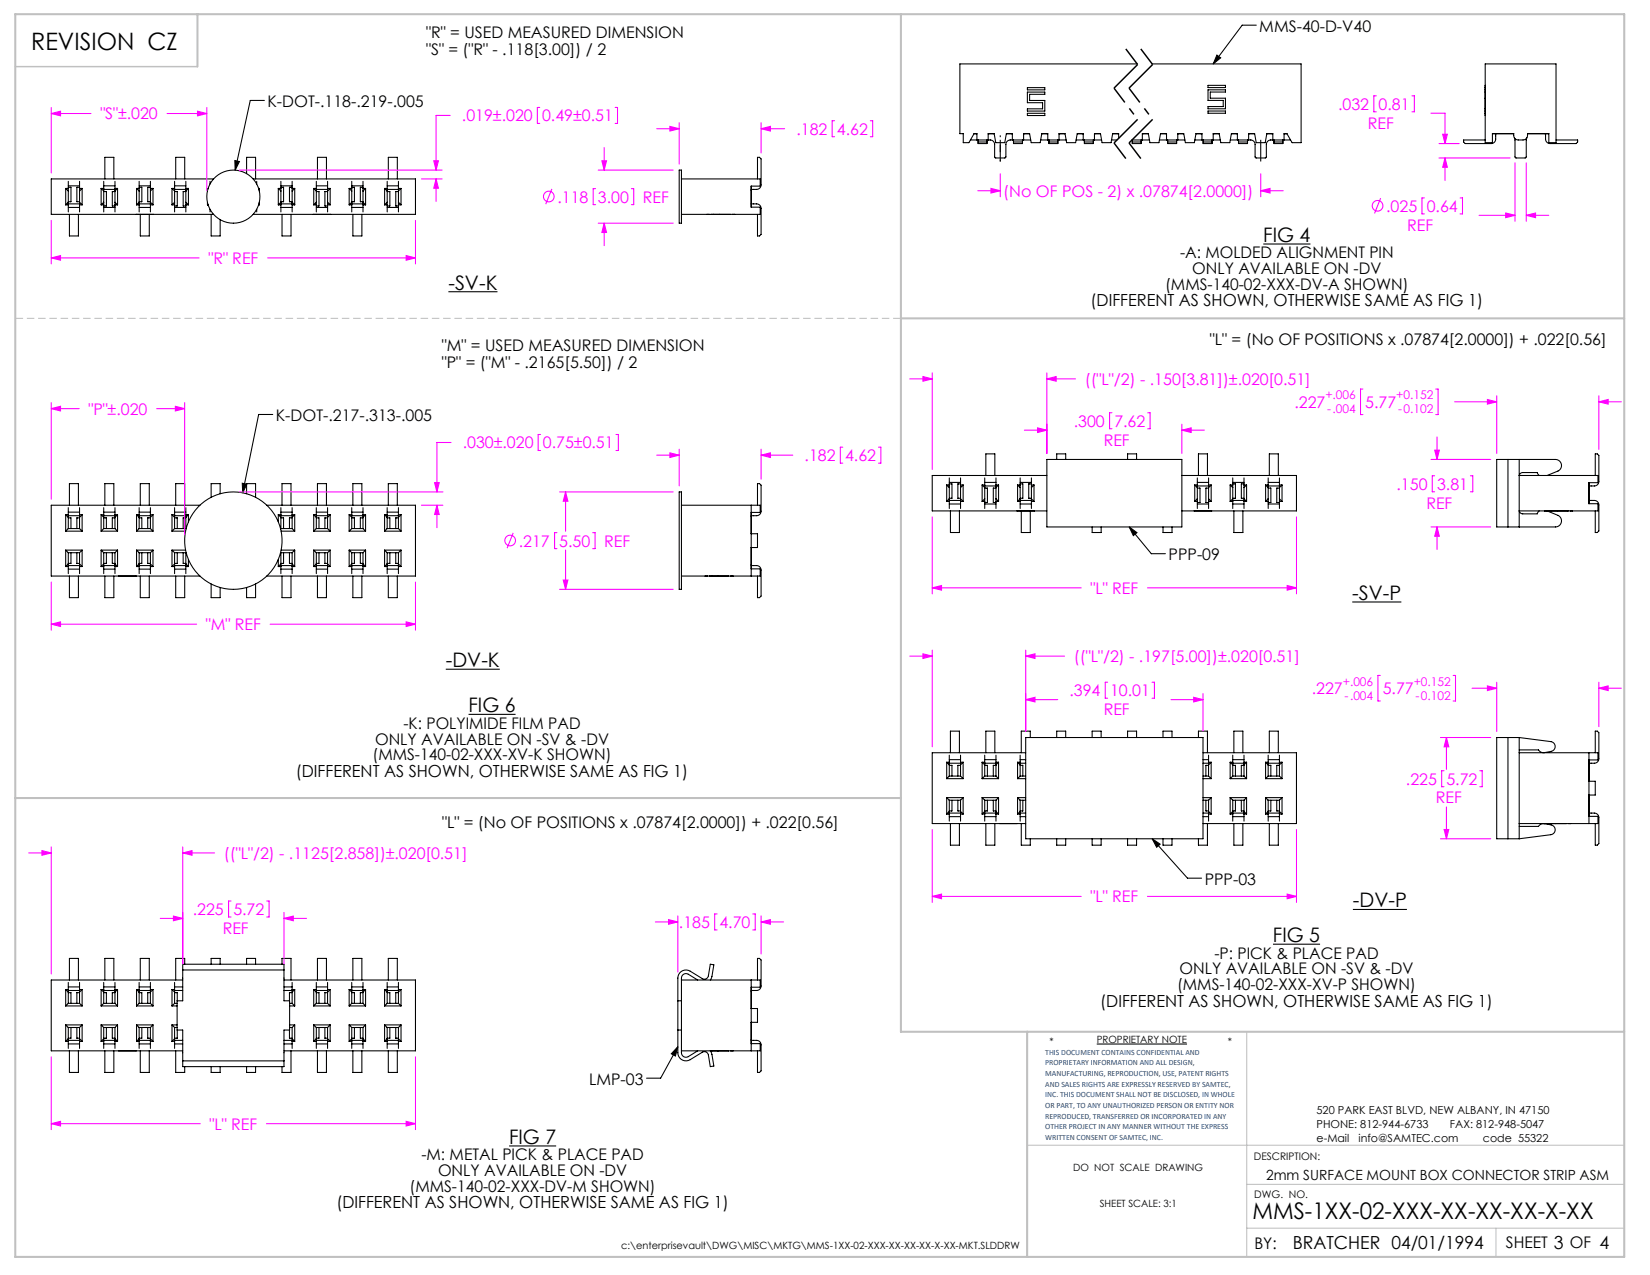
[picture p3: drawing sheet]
<svg xmlns="http://www.w3.org/2000/svg" width="279mm" height="216mm" viewBox="0 0 279 216" stroke-linecap="round" stroke-linejoin="round" font-family="sans-serif">
<path d="M0 0h279.4v215.9h-279.4z" fill="none" stroke="#fff" stroke-width=".18"/>
<g fill="none" stroke="#000" stroke-width=".18">
<path d="M44.8 17h-2.4l-2.6 11.8M174 15.6h2.9v.4h-2.6v1h2.6v1.8h-2.9v-.4h2.5v-1h-2.5zM174 14.8h2.9v.4h-2.9zM174 19.2h2.9v.4h-2.9zM192.6 10.8h-30.1v11.8h.6v1.6h1l.8-1.6M195.1 10.8h25.2v13.4h-1.5l-.9-1.6M204.6 15.2h2.9v.4h-2.6v1h2.6v1.8h-2.9v-.4h2.5v-1h-2.5zM204.6 14.5h2.9v.3h-2.9zM204.6 18.8h2.9v.4h-2.9zM206.1 9.3l.6 .5-1.3 1zM212.7 4.3h-2.4l-4.9 6.5M251.5 15.6h.1"/>
<path d="M251.5 16.6h.1M251.5 18.4h.1M251.5 15.2h.1M251.5 18.8h.1M251.5 19.2h.1M251.5 14.5h.1M251.5 14.8h.1M251.5 19.6h.1M11.1 31.9h.5M11.1 34.7h.5M11.1 31.9l.5 .4M11.1 31.9v2.8"/>
<path d="M11.6 31.7h.4v2.5h-.4M11.6 30.7v5.2M11.6 34.3l-.5 .4M11.6 35.1h1.9M11.6 31.5h1.9M11.6 34.5h1.9M11.8 36.3v3.7h1.5v-3.7M13.5 31.7h-.5v2.5h.5M13.5 31.9h.4M13.5 34.7h.4M13.5 34.3l.4 .4M13.5 30.7v5.2"/>
<path d="M13.9 31.9l-.4 .4M13.9 31.9v2.8M17.1 31.9h.5M17.1 34.7h.5M17.1 31.9l.5 .4M17.1 31.9v2.8M17.6 32.4h.4v2.5h-.4M17.6 30.7v5.2M17.6 34.3l-.5 .4M17.6 35.1h1.9M17.6 31.5h1.9M17.6 32.1h1.9"/>
<path d="M17.8 30.3v-3.7h1.5v3.7M19.5 32.4h-.5v2.5h.5M19.5 31.9h.4M19.5 34.7h.4M19.5 34.3l.4 .4M19.5 30.7v5.2M19.9 31.9l-.4 .4M19.9 31.9v2.8M23 36.3h3M23.1 31.9h.5M23.1 34.7h.5M23.1 31.9l.5 .4"/>
<path d="M23.1 31.9v2.8M23.6 31.7h.4v2.5h-.4M23.6 30.7v5.2M23.6 34.3l-.5 .4M23.6 35.1h1.9M23.6 31.5h1.9M23.6 34.5h1.9M23.8 36.3v3.7h1.5v-3.7M25.5 31.7h-.5v2.5h.5M25.5 31.9h.4M25.5 34.7h.4M25.5 34.3l.4 .4"/>
<path d="M25.5 30.7v5.2M25.9 31.9l-.4 .4M25.9 31.9v2.8M29.1 31.9h.5M29.1 34.7h.5M29.1 31.9l.5 .4M29.1 31.9v2.8M29.6 32.4h.4v2.5h-.4M29.6 30.7v5.2M29.6 34.3l-.5 .4M29.6 35.1h1.9M29.6 31.5h1.9"/>
<path d="M29.6 32.1h1.9M29.8 30.3v-3.7h1.5v3.7M31.5 32.4h-.5v2.5h.5M31.5 31.9h.4M31.5 34.7h.4M31.5 34.3l.4 .4M31.5 30.7v5.2M31.9 31.9l-.4 .4M31.9 31.9v2.8M35.1 31.9h.1M35.1 31.9l.1 .1M35.1 34.7h.1"/>
<path d="M35.1 31.9v.4M35.1 34.3v.4M35.2 34.6l-.1 .1M35.6 30.7v.5M35.6 35.4v.5M35.8 36.3v3.7h1.5v-2.8M36.2 30.3h-27.5v6h27.5M39.8 27.2l.7 .2-.7 1.4zM41.8 29.4v-2.8h1.5v3.7M42.9 30.3h27.5v6h-27.5M43.5 30.7v.5M43.5 35.4v.5"/>
<path d="M43.8 31.9h.1M43.8 34.7h.1M43.8 34.6l.1 .1M43.9 31.9v.4M43.9 34.3v.4M43.9 31.9l-.1 .1M47.1 31.9h.5M47.1 34.7h.5M47.1 31.9l.5 .4M47.1 31.9v2.8M47.6 31.7h.4v2.5h-.4M47.6 34.3l-.5 .4"/>
<path d="M47.6 30.7v5.2M47.6 35.1h1.9M47.6 31.5h1.9M47.6 34.5h1.9M47.8 36.3v3.7h1.5v-3.7M49.5 31.7h-.5v2.5h.5M49.5 31.9h.4M49.5 34.7h.4M49.5 34.3l.4 .4M49.5 30.7v5.2M49.9 31.9v2.8M49.9 31.9l-.4 .4"/>
<path d="M53 36.3h3M53.1 31.9h.5M53.1 34.7h.5M53.1 31.9v2.8M53.1 31.9l.5 .4M53.6 32.4h.4v2.5h-.4M53.6 30.7v5.2M53.6 34.3l-.5 .4M53.6 35.1h1.9M53.6 31.5h1.9M53.6 32.1h1.9M53.8 30.3v-3.7h1.5v3.7"/>
<path d="M55.5 32.4h-.5v2.5h.5M55.5 31.9h.4M55.5 34.7h.4M55.5 34.3l.4 .4M55.5 30.7v5.2M55.9 31.9l-.4 .4M55.9 31.9v2.8M59.1 31.9h.5M59.1 34.7h.5M59.1 31.9v2.8M59.1 31.9l.5 .4M59.6 31.7h.4v2.5h-.4"/>
<path d="M59.6 30.7v5.2M59.6 35.1h1.9M59.6 31.5h1.9M59.6 34.3l-.5 .4M59.6 34.5h1.9M59.8 36.3v3.7h1.5v-3.7M61.5 31.7h-.5v2.5h.5M61.5 31.9h.4M61.5 34.7h.4M61.5 30.7v5.2M61.5 34.3l.4 .4M61.9 31.9v2.8"/>
<path d="M61.9 31.9l-.4 .4M65.1 31.9h.5M65.1 34.7h.5M65.1 31.9v2.8M65.1 31.9l.5 .4M65.6 32.4h.4v2.5h-.4M65.6 30.7v5.2M65.6 35.1h1.9M65.6 31.5h1.9M65.6 34.3l-.5 .4M65.6 32.1h1.9M65.8 30.3v-3.7h1.5v3.7"/>
<path d="M67.5 32.4h-.5v2.5h.5M67.5 31.9h.4M67.5 34.7h.4M67.5 30.7v5.2M67.5 34.3l.4 .4M67.9 31.9v2.8M67.9 31.9l-.4 .4M115.4 30.3v-1.5h-.4v9h.4v-1.5M115.4 30.3h13.3v1.2h-1.5M115.4 30.3v6M119.7 36.3h.4M120.5 36.3h3.2"/>
<path d="M120.8 36.3h.1M121.9 36.3h.1M124 36.3h.4M127.2 31.5v3.6h1.5v1.2h-13.3M127.2 31.5v.7M127.2 34.5h.9a.76 .76 0 0 1 .8 .8v4.4l-.3 .3h-.3v-3.7M128.3 30.3v-3.7h.3l.3 .3v4.4a.76 .76 0 0 1-.8 .8h-.9M164.3 23.7h3.4M164.9 22.6l.5 .1M164.9 22.6h.5v1.1M165.6 24h1.5M165.6 23.7v.6h1.5v-.6"/>
<path d="M167.3 23.7v-1.1h1l.3 1.6h1.5l.3-1.6h1v1.1M167.7 23.7a.76 .76 0 0 1 .7 .8v2.1l.2 .1h1.7v-2.2a.76 .76 0 0 1 .8-.8M168.3 22.6l-1 .1M168.3 22.6h.1M170.5 22.6l.9 .1M170.5 22.6h.1M171 23.7h3.5M171.6 24h1.5M171.6 23.7v.6h1.5v-.6M173.3 23.7v-1.1h1l.3 1.6h1.5l.3-1.6h1v1.1M174.3 22.6l-1 .1M174.3 22.6h.1"/>
<path d="M176.2 23.7h4.3M176.5 22.6l.9 .1M176.5 22.6h.1M177.6 24h1.5M177.6 23.7v.6h1.5v-.6M179.3 23.7v-1.1h1l.3 1.6h1.5l.3-1.6h1v1.1M180.3 22.6l-1 .1M180.3 22.6h.1M182.2 23.7h4.3M182.5 22.6l.9 .1M182.5 22.6h.1M183.6 24h1.5"/>
<path d="M183.6 23.7v.6h1.5v-.6M186.3 22.6l-1 .1M186.3 22.6h.1M188.2 23.7h.9M188.5 22.6l.9 .1M188.5 22.6h.1M189.4 23.4v-.8h-1l-.3 1.6h-1.5l-.3-1.6h-1v1.1M191.7 23.7h2.9M191.7 24h1.5M191.7 23.7v.6h1.5v-.6M193.4 23.7v-1.1h1.1l.2 1.6h1.5l.3-1.6h1v1.1M194.4 22.6l-1 .1"/>
<path d="M194.4 22.6h.1M196.3 23.7h4.3M196.6 22.6l.9 .1M196.6 22.6h.1M197.7 24h1.5M197.7 23.7v.6h1.5v-.6M199.4 23.7v-1.1h1.1l.2 1.6h1.5l.3-1.6h1v1.1M200.4 22.6l-1 .1M200.4 22.6h.1M202.3 23.7h4.3M202.6 22.6l.9 .1M202.6 22.6h.1"/>
<path d="M203.7 24h1.5M203.7 23.7v.6h1.5v-.6M205.4 23.7v-1.1h1.1l.2 1.6h1.5l.3-1.6h1v1.1M206.4 22.6l-1 .1M206.4 22.6h.1M208.3 23.7h3.5M208.6 22.6l.9 .1M208.6 22.6h.1M209.7 23.7v.6h1.5v-.6M209.7 24h1.5M211.4 23.7v-1.1h1.1l.2 1.6h1.5l.3-1.6h1v1.1M211.8 23.7a.76 .76 0 0 1 .7 .8v2.1l.2 .1h1.7v-2.2a.76 .76 0 0 1 .8-.8"/>
<path d="M212.4 22.6l-1 .1M212.4 22.6h.1M214.6 22.6l.9 .1M214.6 22.6h.1M215.1 23.7h3.4M215.7 24h1.5M215.7 23.7v.6h1.5v-.6M217.9 22.6h-.5v1.1M217.9 22.6l-.5 .1M252.7 22.6h.7M252.7 22.6h3.6a.84 .84 0 0 0 .8 1.1h.8a.83 .83 0 0 0 .8-1.1h3.6M252.7 22.6v1.6h-1.2v-13.4h12v13.4h-1.2v-1.6"/>
<path d="M253.3 22.6v.9a.76 .76 0 0 1-.8 .8h-4.4l-.3-.3v-.3h3.7M258.5 23.3l-.1 .4v2.9l-.1 .1h-1.7l-.2-3.3M261.6 22.6h.7M261.7 22.6v.9a.76 .76 0 0 0 .8 .8h4.4l.2-.3v-.3h-3.6M75.9 49.4h8.3M213.9 41.3h8M46.2 70.2h-2.4l-2.7 13.3M177.3 77.8h22.8v11.4h-22.8zM178.9 77.8v-.9h1.6v.9M190.9 77.8v-.9h1.6v.9M255.3 77.8v11.4M257.3 77.8v11.4"/>
<path d="M11.1 87.2v2.7M11.1 93.2v2.7M11.1 87.2h.5M11.1 89.9h2.8M11.1 95.9h.5M11.1 93.2h2.8M11.1 87.2l.5 .4M11.1 93.2l.5 .4M11.6 87.7h.4v1.8M11.6 86v3.5M11.6 93.6v3.5M11.6 95.5l-.5 .4"/>
<path d="M11.6 89.5h1.9M11.6 86.7h1.9M11.6 93.6h1.9M11.6 96.4h1.9M11.6 89.5l-.5 .4M11.6 95.8h1.9M11.6 87.3h1.9M11.8 85.6v-3.7h1.5v3.7M11.8 97.5v3.7h1.5v-3.7M12 93.6v1.8h-.4M13 93.6v1.8h.5M13.5 87.7h-.5v1.8"/>
<path d="M13.5 86v3.5M13.5 93.6v3.5M13.5 87.2h.4M13.5 95.9h.4M13.5 89.5l.4 .4M13.5 95.5l.4 .4M13.9 93.2l-.4 .4M13.9 87.2v2.7M13.9 93.2v2.7M13.9 87.2l-.4 .4M17.1 87.2v2.7M17.1 93.2v2.7"/>
<path d="M17.1 87.2l.5 .4M17.1 87.2h.5M17.1 89.9h2.8M17.1 95.9h.5M17.1 93.2h2.8M17.1 93.2l.5 .4M17.6 87.7h.4v1.8M17.6 86v3.5M17.6 93.6v3.5M17.6 89.5l-.5 .4M17.6 89.5h1.9M17.6 86.7h1.9"/>
<path d="M17.6 93.6h1.9M17.6 96.4h1.9M17.6 95.5l-.5 .4M17.6 95.8h1.9M17.6 87.3h1.9M17.8 85.6v-3.7h1.5v3.7M17.8 97.5v3.7h1.5v-3.7M18 93.6v1.8h-.4M19 93.6v1.8h.5M19.5 87.7h-.5v1.8M19.5 86v3.5M19.5 93.6v3.5"/>
<path d="M19.5 89.5l.4 .4M19.5 87.2h.4M19.5 95.9h.4M19.5 95.5l.4 .4M19.9 87.2v2.7M19.9 93.2v2.7M19.9 87.2l-.4 .4M19.9 93.2l-.4 .4M20.1 97.5h.1M23.1 97.5h.1M23.1 87.2v2.7M23.1 93.2v2.7"/>
<path d="M23.1 93.2l.5 .4M23.1 87.2h.5M23.1 89.9h2.8M23.1 95.9h.5M23.1 93.2h2.8M23.1 87.2l.5 .4M23.6 87.7h.4v1.8M23.6 86v3.5M23.6 93.6v3.5M23.6 89.5h1.9M23.6 86.7h1.9M23.6 95.5l-.5 .4"/>
<path d="M23.6 93.6h1.9M23.6 96.4h1.9M23.6 89.5l-.5 .4M23.6 95.8h1.9M23.6 87.3h1.9M23.8 85.6v-3.7h1.5v3.7M23.8 97.5v3.7h1.5v-3.7M24 93.6v1.8h-.4M25 93.6v1.8h.5M25.5 87.7h-.5v1.8M25.5 86v3.5M25.5 93.6v3.5"/>
<path d="M25.5 87.2h.4M25.5 95.9h.4M25.5 89.5l.4 .4M25.5 95.5l.4 .4M25.9 87.2v2.7M25.9 93.2v2.7M25.9 93.2l-.4 .4M25.9 87.2l-.4 .4M29.1 87.2v2.7M29.1 93.2v2.7M29.1 87.2h.5M29.1 89.9h2.3"/>
<path d="M29.1 95.9h.5M29.1 93.2h2.3M29.1 93.2l.5 .4M29.1 87.2l.5 .4M29.6 87.7h.4v1.8M29.6 86v3.5M29.6 93.6v3.5M29.6 89.5h1.9M29.6 86.7h1.9M29.6 93.6h1.9M29.6 96.4h1.9M29.6 95.5l-.5 .4"/>
<path d="M29.6 89.5l-.5 .4M29.6 95.8h1.9M29.6 87.3h1.9M29.8 85.6v-3.7h1.5v3.7M29.8 97.5v3.7h1.5v-3.7M30 93.6v1.8h-.4M31 93.6v1.8h.5M31.5 87.7h-.5v1.8M31.5 86v3.5M31.5 93.6v3.5M31.5 87.2h.4M31.5 95.9h.4"/>
<path d="M31.5 95.5l.4 .4M31.5 89.5h.1M31.5 93.5v.1M31.9 87.2v1.2M31.9 94.7v1.2M31.9 87.2l-.4 .4M33.9 85.6h-25.2v11.9h25.2M35.8 98.9v2.3h1.5v-1.7M37.3 83.6v-1.7h-1.5v2.3M41 81.8l.8 .2-.7 1.5zM41.8 83.6v-1.7h1.5v2.3M43.3 98.9v2.3h-1.5v-1.7"/>
<path d="M45.2 85.6h25.2v11.9h-25.2M47.1 87.2v1.2M47.1 94.7v1.2M47.1 87.2h.5M47.1 87.2l.5 .4M47.1 95.9h.5M47.5 93.5l.1 .1M47.6 87.7h.4v1.8M47.6 86v3.5M47.6 93.6v3.5M47.6 89.5h1.9M47.6 95.5l-.5 .4"/>
<path d="M47.6 86.7h1.9M47.6 93.6h1.9M47.6 96.4h1.9M47.6 89.5h-.1M47.6 95.8h1.9M47.6 87.3h1.9M47.6 89.9h2.3M47.6 93.2h2.3M47.8 85.6v-3.7h1.5v3.7M47.8 97.5v3.7h1.5v-3.7M48 93.6v1.8h-.4M49 93.6v1.8h.5"/>
<path d="M49.5 87.7h-.5v1.8M49.5 86v3.5M49.5 93.6v3.5M49.5 87.2h.4M49.5 89.5l.4 .4M49.5 95.9h.4M49.5 95.5l.4 .4M49.9 87.2v2.7M49.9 93.2v2.7M49.9 93.2l-.4 .4M49.9 87.2l-.4 .4M53.1 87.2v2.7"/>
<path d="M53.1 93.2v2.7M53.1 87.2h.5M53.1 89.9h2.8M53.1 93.2l.5 .4M53.1 95.9h.5M53.1 93.2h2.8M53.1 87.2l.5 .4M53.6 87.7h.4v1.8M53.6 86v3.5M53.6 93.6v3.5M53.6 89.5h1.9M53.6 95.5l-.5 .4"/>
<path d="M53.6 86.7h1.9M53.6 93.6h1.9M53.6 96.4h1.9M53.6 89.5l-.5 .4M53.6 95.8h1.9M53.6 87.3h1.9M53.8 85.6v-3.7h1.5v3.7M53.8 97.5v3.7h1.5v-3.7M54 93.6v1.8h-.4M55 93.6v1.8h.5M55.5 87.7h-.5v1.8M55.5 86v3.5"/>
<path d="M55.5 93.6v3.5M55.5 87.2h.4M55.5 95.5l.4 .4M55.5 95.9h.4M55.5 89.5l.4 .4M55.9 87.2v2.7M55.9 93.2v2.7M55.9 93.2l-.4 .4M55.9 87.2l-.4 .4M59.1 87.2v2.7M59.1 93.2v2.7M59.1 87.2h.5"/>
<path d="M59.1 89.9h2.8M59.1 95.9h.5M59.1 93.2h2.8M59.1 87.2l.5 .4M59.1 93.2l.5 .4M59.6 87.7h.4v1.8M59.6 86v3.5M59.6 93.6v3.5M59.6 89.5h1.9M59.6 89.5l-.5 .4M59.6 86.7h1.9M59.6 95.5l-.5 .4"/>
<path d="M59.6 93.6h1.9M59.6 96.4h1.9M59.6 95.8h1.9M59.6 87.3h1.9M59.8 85.6v-3.7h1.5v3.7M59.8 97.5v3.7h1.5v-3.7M60 93.6v1.8h-.4M61 93.6v1.8h.5M61.5 87.7h-.5v1.8M61.5 86v3.5M61.5 93.6v3.5M61.5 87.2h.4"/>
<path d="M61.5 95.9h.4M61.5 89.5l.4 .4M61.5 95.5l.4 .4M61.9 87.2v2.7M61.9 93.2v2.7M61.9 87.2l-.4 .4M61.9 93.2l-.4 .4M65.1 87.2v2.7M65.1 93.2v2.7M65.1 87.2h.5M65.1 89.9h2.8M65.1 95.9h.5"/>
<path d="M65.1 93.2h2.8M65.1 87.2l.5 .4M65.1 93.2l.5 .4M65.6 87.7h.4v1.8M65.6 86v3.5M65.6 93.6v3.5M65.6 89.5h1.9M65.6 86.7h1.9M65.6 89.5l-.5 .4M65.6 93.6h1.9M65.6 96.4h1.9M65.6 95.5l-.5 .4"/>
<path d="M65.6 95.8h1.9M65.6 87.3h1.9M65.8 85.6v-3.7h1.5v3.7M65.8 97.5v3.7h1.5v-3.7M66 93.6v1.8h-.4M67 93.6v1.8h.5M67.5 87.7h-.5v1.8M67.5 86v3.5M67.5 93.6v3.5M67.5 87.2h.4M67.5 95.9h.4M67.5 89.5l.4 .4"/>
<path d="M67.5 95.5l.4 .4M67.9 87.2v2.7M67.9 93.2v2.7M67.9 87.2l-.4 .4M67.9 93.2l-.4 .4M115.4 85.6v-2.3h-.4v16.5h.4v-2.3M115.4 85.6h13.3v1.2h-1.5v.7M115.4 85.6v11.9M119.4 97.5h.1M119.8 97.5h.1M120.2 97.5h.1M120.5 97.5h.1"/>
<path d="M121.6 97.5h.1M123.4 97.5h.1M123.8 97.5h.1M124.1 97.5h.1M127.2 85.6v11.9M127.2 90.4h1.1v2.3h-1.1M127.2 95.6v.7h1.5v1.2h-13.3M127.2 95.8h.9a.76 .76 0 0 1 .8 .7v4.4l-.3 .3h-.3v-3.7M128.3 85.6v-3.7h.3l.3 .3v4.4a.76 .76 0 0 1-.8 .7h-.9M160.3 82.1v2.8M160.3 82.1h.4M160.3 84.9h.4"/>
<path d="M160.3 82.1l.4 .5M160.7 81.9h.5v2.5h-.5M160.7 80.9v5.2M160.7 84.5l-.4 .4M160.7 85.3h2M160.7 81.7h2M160.7 84.7h2M160.9 86.5v3.7h1.6v-3.7M162.7 81.9h-.5v2.5h.5M162.7 80.9v5.2M162.7 82.1h.4M162.7 84.9h.4"/>
<path d="M162.7 84.5l.4 .4M163.1 82.1v2.8M163.1 82.1l-.4 .5M166.3 82.1v2.8M166.3 82.1h.4M166.3 84.9h.4M166.3 82.1l.4 .5M166.7 82.7h.5v2.4h-.5M166.7 80.9v5.2M166.7 84.5l-.4 .4M166.7 85.3h2M166.7 81.7h2"/>
<path d="M166.7 82.3h2M166.9 80.5v-3.6h1.6v3.6M168.7 82.7h-.5v2.4h.5M168.7 80.9v5.2M168.7 82.1h.4M168.7 84.9h.4M168.7 84.5l.4 .4M169.1 82.1v2.8M169.1 82.1l-.4 .5M172.2 86.5h.1M172.3 82.1v2.8M172.3 82.1h.4"/>
<path d="M172.3 84.9h.4M172.3 82.1l.4 .5M172.7 81.9h.5v2.5h-.5M172.7 80.9v5.2M172.7 84.5l-.4 .4M172.7 85.3h2M172.7 81.7h2M172.7 84.7h2M172.9 86.5v3.7h1.6v-3.7M174.7 81.9h-.5v2.5h.5M174.7 82.1h.4M174.7 84.9h.4"/>
<path d="M174.7 84.5l.4 .4M174.7 80.9v5.2M175.1 82.1l-.4 .5M175.1 82.1v2.8M175.2 86.5h.1M177.3 80.5h-19.4v6h19.4M184.9 89.2v1h1.6v-1M191.2 89.2l3.8 4.6h2.3M191.2 89.2l1.3 1-.6 .5zM196.9 89.2v1h1.6v-1M200.1 80.5h19.4v6h-19.4M202.2 86.5h.1"/>
<path d="M202.3 82.1h.4M202.3 84.9h.4M202.3 82.1l.4 .5M202.3 82.1v2.8M202.7 82.7h.5v2.4h-.5M202.7 84.5l-.4 .4M202.7 80.9v5.2M202.7 85.3h2M202.7 81.7h2M202.7 82.3h2M202.9 80.5v-3.6h1.6v3.6M204.7 82.7h-.5v2.4h.5"/>
<path d="M204.7 80.9v5.2M204.7 82.1h.4M204.7 84.9h.4M204.7 84.5l.4 .4M205.1 82.1v2.8M205.1 82.1l-.4 .5M205.2 86.5h.1M208.3 82.1v2.8M208.3 82.1h.4M208.3 82.1l.4 .5M208.3 84.9h.4M208.7 81.9h.5v2.5h-.5"/>
<path d="M208.7 80.9v5.2M208.7 84.5l-.4 .4M208.7 85.3h2M208.7 81.7h2M208.7 84.7h2M208.9 86.5v3.7h1.6v-3.7M210.7 81.9h-.5v2.5h.5M210.7 80.9v5.2M210.7 82.1h.4M210.7 84.5l.4 .4M210.7 84.9h.4M211.1 82.1v2.8"/>
<path d="M211.1 82.1l-.4 .5M214.3 82.1v2.8M214.3 82.1h.4M214.3 84.9h.4M214.3 82.1l.4 .5M214.7 82.7h.5v2.4h-.5M214.7 80.9v5.2M214.7 85.3h2M214.7 81.7h2M214.7 84.5l-.4 .4M214.7 82.3h2M214.9 80.5v-3.6h1.6v3.6"/>
<path d="M216.7 82.7h-.5v2.4h.5M216.7 80.9v5.2M216.7 82.1h.4M216.7 84.9h.4M216.7 84.5l.4 .4M217.1 82.1v2.8M217.1 82.1l-.4 .5M260.6 80.5l-.3-.5h-2.4a.6 .6 0 0 0-.6 .5h13.3v1.2h-1.5M261.6 86.5h.1M261.9 86.5h.1M262 80.5l1.8-.7a1.03 1.03 0 0 0 .6-1.2 1.03 1.03 0 0 0-1-.8h-10v11.4h10a1.03 1.03 0 0 0 1-.8 1.03 1.03 0 0 0-.6-1.1l-1.8-.8M262.3 86.5h.1"/>
<path d="M262.7 86.5h.1M263.7 86.5h.1M265.5 86.5h.1M265.9 86.5h.1M266.3 86.5h.1M269.1 81.7v3.6h1.5v1.2h-13.3a.6 .6 0 0 0 .6 .5h2.4l.3-.5M269.1 81.7v.7M269.1 84.7h.9a.76 .76 0 0 1 .7 .8v4.4l-.2 .3h-.4v-3.7M270.1 80.5v-3.6h.4l.2 .2v4.4a.76 .76 0 0 1-.7 .8h-.9M75.5 113.3h9.1M229 101.9h8.3M79.3 121h8"/>
<path d="M160.3 137.8h.4M160.3 135.1h2.8M160.3 129.1h.4M160.3 131.9h2.8M160.3 129.1v2.8M160.3 135.1v2.7M160.3 129.1l.4 .4M160.3 135.1l.4 .4M160.7 129.6h.5v1.8M160.7 135.5h2M160.7 137.4l-.4 .4M160.7 131.4h2"/>
<path d="M160.7 128.6h2M160.7 127.9v3.5M160.7 135.5v3.5M160.7 138.3h2M160.7 131.4l-.4 .5M160.7 129.2h2M160.7 137.7h2M160.9 127.5v-3.7h1.6v3.7M160.9 139.5v3.6h1.6v-3.6M161.2 135.5v1.8h-.5M162.2 135.5v1.8h.5M162.7 129.6h-.5v1.8"/>
<path d="M162.7 137.8h.4M162.7 129.1h.4M162.7 127.9v3.5M162.7 135.5v3.5M162.7 131.4l.4 .5M162.7 137.4l.4 .4M163.1 135.1l-.4 .4M163.1 129.1v2.8M163.1 135.1v2.7M163.1 129.1l-.4 .4M166.3 137.8h.4M166.3 135.1h2.8"/>
<path d="M166.3 129.1v2.8M166.3 135.1v2.7M166.3 129.1l.4 .4M166.3 129.1h.4M166.3 131.9h2.8M166.3 135.1l.4 .4M166.7 129.6h.5v1.8M166.7 135.5h2M166.7 127.9v3.5M166.7 135.5v3.5M166.7 131.4l-.4 .5M166.7 131.4h2"/>
<path d="M166.7 128.6h2M166.7 138.3h2M166.7 137.4l-.4 .4M166.7 129.2h2M166.7 137.7h2M166.9 127.5v-3.7h1.6v3.7M166.9 139.5v3.6h1.6v-3.6M167.2 135.5v1.8h-.5M168.2 135.5v1.8h.5M168.7 129.6h-.5v1.8M168.7 137.8h.4M168.7 131.4l.4 .5"/>
<path d="M168.7 129.1h.4M168.7 127.9v3.5M168.7 135.5v3.5M168.7 137.4l.4 .4M169.1 129.1l-.4 .4M169.1 129.1v2.8M169.1 135.1v2.7M169.1 135.1l-.4 .4M169.3 139.5h.1M172.2 139.5h.1M172.3 137.8h.4M172.3 135.1h1.4"/>
<path d="M172.3 135.1l.4 .4M172.3 129.1h.4M172.3 131.9h1.4M172.3 129.1v2.8M172.3 135.1v2.7M172.3 129.1l.4 .4M172.7 129.6h.5v1.8M172.7 137.4l-.4 .4M172.7 135.5h1M172.7 131.4h1M172.7 128.6h1M172.7 127.9v3.5"/>
<path d="M172.7 135.5v3.5M172.7 138.3h1M172.7 131.4l-.4 .5M172.7 129.2h1M172.7 137.7h1M172.9 139.5v3.6h1.6v-1.1M173.2 135.5v1.8h-.5M173.7 124.9h30v17.1h-30zM173.7 127.5h-15.8v12h15.8M174.5 124.9v-1.1h-1.6v3.7M178.9 124.9v-1.1h1.6v1.1M184.9 124.9v-1.1h1.6v1.1"/>
<path d="M190.9 124.9v-1.1h1.6v1.1M196.9 124.9v-1.1h1.6v1.1M202.9 124.9v-1.1h1.6v3.7M203.7 135.1h1.4M203.7 135.5h1M203.7 131.9h1.4M203.7 131.4h1M203.7 128.6h1M203.7 127.5h15.8v12h-15.8M203.7 138.3h1M203.7 129.2h1M203.7 137.7h1"/>
<path d="M204.2 135.5v1.8h.5M204.5 139.5v3.6h-1.6v-1.1M204.7 129.6h-.5v1.8M204.7 137.8h.4M204.7 129.1h.4M204.7 127.9v3.5M204.7 135.5v3.5M204.7 131.4l.4 .5M204.7 137.4l.4 .4M205.1 129.1v2.8M205.1 135.1v2.7M205.1 135.1l-.4 .4"/>
<path d="M205.1 129.1l-.4 .4M208.3 137.8h.4M208.3 135.1h2.8M208.3 129.1h.4M208.3 131.9h2.8M208.3 129.1v2.8M208.3 135.1v2.7M208.3 129.1l.4 .4M208.3 135.1l.4 .4M208.7 129.6h.5v1.8M208.7 135.5h2M208.7 131.4h2"/>
<path d="M208.7 128.6h2M208.7 127.9v3.5M208.7 135.5v3.5M208.7 137.4l-.4 .4M208.7 138.3h2M208.7 131.4l-.4 .5M208.7 129.2h2M208.7 137.7h2M208.9 127.5v-3.7h1.6v3.7M208.9 139.5v3.6h1.6v-3.6M209.2 135.5v1.8h-.5M210.2 135.5v1.8h.5"/>
<path d="M210.7 129.6h-.5v1.8M210.7 137.8h.4M210.7 131.4l.4 .5M210.7 129.1h.4M210.7 127.9v3.5M210.7 135.5v3.5M210.7 137.4l.4 .4M211.1 129.1v2.8M211.1 135.1v2.7M211.1 135.1l-.4 .4M211.1 129.1l-.4 .4M214.3 137.8h.4"/>
<path d="M214.3 135.1l.4 .4M214.3 135.1h2.8M214.3 129.1h.4M214.3 131.9h2.8M214.3 129.1v2.8M214.3 135.1v2.7M214.3 129.1l.4 .4M214.7 129.6h.5v1.8M214.7 137.4l-.4 .4M214.7 135.5h2M214.7 131.4h2M214.7 128.6h2"/>
<path d="M214.7 127.9v3.5M214.7 135.5v3.5M214.7 131.4l-.4 .5M214.7 138.3h2M214.7 129.2h2M214.7 137.7h2M214.9 127.5v-3.7h1.6v3.7M214.9 139.5v3.6h1.6v-3.6M215.2 135.5v1.8h-.5M216.2 135.5v1.8h.5M216.7 129.6h-.5v1.8M216.7 137.8h.4"/>
<path d="M216.7 127.9v3.5M216.7 135.5v3.5M216.7 137.4l.4 .4M216.7 129.1h.4M216.7 131.4l.4 .5M217.1 135.1l-.4 .4M217.1 129.1v2.8M217.1 135.1v2.7M217.1 129.1l-.4 .4M255.3 124.9v17.1M257.3 139.9h3.2a.99 .99 0 0 1 1-.4l1.2 .2a.84 .84 0 0 1 .6 .8 .84 .84 0 0 1-.7 .8l-5.3 .7M257.3 124.9l5.3 .7a.84 .84 0 0 1 .7 .8 .84 .84 0 0 1-.6 .8l-1.2 .2a.99 .99 0 0 1-1-.4h-3.2"/>
<path d="M257.3 127.5h13.3v1.2h-1.5v.7M257.3 124.9h-3.9v17.1h3.9M257.3 124.9v17.1M261.3 139.5h.1M261.6 139.5h.1M262 139.5h.1M262.4 139.5h.1M263.4 139.5h.1M265.2 139.5h.1M265.6 139.5h.1M266 139.5h.1M269.1 127.5v12"/>
<path d="M269.1 132.3h1v2.3h-1M269.1 137.5v.7h1.5v1.3h-13.3M269.1 137.7h.9a.76 .76 0 0 1 .7 .7v4.4l-.2 .3h-.4v-3.6M270.1 127.5v-3.7h.4l.2 .3v4.4a.76 .76 0 0 1-.7 .7h-.9M178.9 142v1.1h1.6v-1.1M184.9 142v1.1h1.6v-1.1M190.9 142v1.1h1.6v-1.1M195.1 142l1.3 .9-.5 .6zM195.1 142l6 6.7h2.4M196.9 142v1.1h1.6v-1.1M215.6 159.9h7.9M229.1 154h9.1"/>
<path d="M11.1 167.6v2.7M11.1 173.6v2.7M11.1 176.3h.5M11.1 167.6h.5M11.1 170.3h2.8M11.1 173.6h2.8M11.1 167.6l.5 .4M11.1 173.6l.5 .4M11.6 168.1h.4v1.8M11.6 176.8h1.9M11.6 166.4v3.5M11.6 174v3.5"/>
<path d="M11.6 169.9h1.9M11.6 175.9l-.5 .4M11.6 167.1h1.9M11.6 169.9l-.5 .4M11.6 174h1.9M11.6 176.2h1.9M11.6 167.7h1.9M11.8 165.9v-3.6h1.5v3.6M11.8 177.9v3.7h1.5v-3.7M12 174v1.8h-.4M13 174v1.8h.5M13.5 168.1h-.5v1.8"/>
<path d="M13.5 166.4v3.5M13.5 174v3.5M13.5 176.3h.4M13.5 167.6h.4M13.5 169.9l.4 .4M13.5 175.9l.4 .4M13.9 167.6v2.7M13.9 173.6v2.7M13.9 173.6l-.4 .4M13.9 167.6l-.4 .4M17.1 167.6v2.7M17.1 173.6v2.7"/>
<path d="M17.1 176.3h.5M17.1 167.6h.5M17.1 170.3h2.8M17.1 167.6l.5 .4M17.1 173.6h2.8M17.1 173.6l.5 .4M17.6 168.1h.4v1.8M17.6 176.8h1.9M17.6 166.4v3.5M17.6 174v3.5M17.6 175.9l-.5 .4M17.6 169.9h1.9"/>
<path d="M17.6 169.9l-.5 .4M17.6 167.1h1.9M17.6 174h1.9M17.6 176.2h1.9M17.6 167.7h1.9M17.8 165.9v-3.6h1.5v3.6M17.8 177.9v3.7h1.5v-3.7M18 174v1.8h-.4M19 174v1.8h.5M19.5 168.1h-.5v1.8M19.5 166.4v3.5M19.5 174v3.5"/>
<path d="M19.5 176.3h.4M19.5 167.6h.4M19.5 169.9l.4 .4M19.5 175.9l.4 .4M19.9 167.6v2.7M19.9 173.6v2.7M19.9 173.6l-.4 .4M19.9 167.6l-.4 .4M20.1 177.9h.1M23.1 177.9h.1M23.1 167.6v2.7M23.1 173.6v2.7"/>
<path d="M23.1 176.3h.5M23.1 167.6h.5M23.1 167.6l.5 .4M23.1 170.3h2.8M23.1 173.6l.5 .4M23.1 173.6h2.8M23.6 168.1h.4v1.8M23.6 176.8h1.9M23.6 166.4v3.5M23.6 174v3.5M23.6 169.9l-.5 .4M23.6 169.9h1.9"/>
<path d="M23.6 167.1h1.9M23.6 174h1.9M23.6 175.9l-.5 .4M23.6 176.2h1.9M23.6 167.7h1.9M23.8 165.9v-3.6h1.5v3.6M23.8 177.9v3.7h1.5v-3.7M24 174v1.8h-.4M25 174v1.8h.5M25.5 168.1h-.5v1.8M25.5 166.4v3.5M25.5 174v3.5"/>
<path d="M25.5 176.3h.4M25.5 167.6h.4M25.5 169.9l.4 .4M25.5 175.9l.4 .4M25.9 167.6v2.7M25.9 173.6v2.7M25.9 167.6l-.4 .4M25.9 173.6l-.4 .4M29.1 167.6v2.7M29.1 173.6v2.7M29.1 176.3h.5M29.1 167.6h.5"/>
<path d="M29.1 173.6l.5 .4M29.1 170.3h.9M29.1 173.6h.9M29.1 167.6l.5 .4M29.6 168.1h.4v1.4M29.6 176.8h1.3M29.6 166.4v3.5M29.6 174v3.5M29.6 175.9l-.5 .4M29.6 169.9h.4M29.6 167.1h1.3M29.6 174h.4"/>
<path d="M29.6 169.9l-.5 .4M29.6 176.2h1.3M29.6 167.7h1.3M29.8 177.9v3.7h1.5v-1M30 174.4v1.4h-.4M30.9 164.2v5.3h-.9v4.9h.9v5.2M30.9 165.9h-22.2v12h22.2M30.9 164.2h17.2M30.9 179.6h17.2M30.9 164.2v-.9h17.2v.9M30.9 179.6v1h17.2v-1M31.3 163.3v-1h-1.5v3.6"/>
<path d="M35.8 163.3v-1h1.5v1M41.8 163.3v-1h1.5v1M47.8 163.3v-1h1.5v3.6M48.1 164.2v5.3h.9M48.1 176.8h1.4M48.1 165.9h22.3v12h-22.3M48.1 167.1h1.4M48.1 176.2h1.4M48.1 167.7h1.4M49 174.4h-.9v5.2M49 170.3h.9M49 169.9h.5"/>
<path d="M49 173.6h.9M49 174h.5M49.3 177.9v3.7h-1.5v-1M49.5 168.1h-.5v7.7h.5M49.5 166.4v3.5M49.5 174v3.5M49.5 176.3h.4M49.5 167.6h.4M49.5 175.9l.4 .4M49.5 169.9l.4 .4M49.9 167.6v2.7M49.9 173.6v2.7"/>
<path d="M49.9 173.6l-.4 .4M49.9 167.6l-.4 .4M53.1 167.6v2.7M53.1 173.6v2.7M53.1 176.3h.5M53.1 167.6h.5M53.1 170.3h2.8M53.1 173.6h2.8M53.1 173.6l.5 .4M53.1 167.6l.5 .4M53.6 168.1h.4v1.8M53.6 176.8h1.9"/>
<path d="M53.6 166.4v3.5M53.6 174v3.5M53.6 169.9h1.9M53.6 169.9l-.5 .4M53.6 167.1h1.9M53.6 175.9l-.5 .4M53.6 174h1.9M53.6 176.2h1.9M53.6 167.7h1.9M53.8 165.9v-3.6h1.5v3.6M53.8 177.9v3.7h1.5v-3.7M54 174v1.8h-.4"/>
<path d="M55 174v1.8h.5M55.5 168.1h-.5v1.8M55.5 166.4v3.5M55.5 174v3.5M55.5 176.3h.4M55.5 167.6h.4M55.5 175.9l.4 .4M55.5 169.9l.4 .4M55.9 167.6v2.7M55.9 173.6v2.7M55.9 167.6l-.4 .4M55.9 173.6l-.4 .4"/>
<path d="M59.1 167.6v2.7M59.1 173.6v2.7M59.1 176.3h.5M59.1 167.6h.5M59.1 170.3h2.8M59.1 173.6h2.8M59.1 167.6l.5 .4M59.1 173.6l.5 .4M59.6 168.1h.4v1.8M59.6 176.8h1.9M59.6 166.4v3.5M59.6 174v3.5"/>
<path d="M59.6 175.9l-.5 .4M59.6 169.9h1.9M59.6 167.1h1.9M59.6 169.9l-.5 .4M59.6 174h1.9M59.6 176.2h1.9M59.6 167.7h1.9M59.8 165.9v-3.6h1.5v3.6M59.8 177.9v3.7h1.5v-3.7M60 174v1.8h-.4M61 174v1.8h.5M61.5 168.1h-.5v1.8"/>
<path d="M61.5 166.4v3.5M61.5 174v3.5M61.5 176.3h.4M61.5 167.6h.4M61.5 169.9l.4 .4M61.5 175.9l.4 .4M61.9 167.6v2.7M61.9 173.6v2.7M61.9 173.6l-.4 .4M61.9 167.6l-.4 .4M65.1 167.6v2.7M65.1 173.6v2.7"/>
<path d="M65.1 176.3h.5M65.1 167.6h.5M65.1 170.3h2.8M65.1 173.6h2.8M65.1 167.6l.5 .4M65.1 173.6l.5 .4M65.6 168.1h.4v1.8M65.6 176.8h1.9M65.6 166.4v3.5M65.6 174v3.5M65.6 175.9l-.5 .4M65.6 169.9l-.5 .4"/>
<path d="M65.6 169.9h1.9M65.6 167.1h1.9M65.6 174h1.9M65.6 176.2h1.9M65.6 167.7h1.9M65.8 165.9v-3.6h1.5v3.6M65.8 177.9v3.7h1.5v-3.7M66 174v1.8h-.4M67 174v1.8h.5M67.5 168.1h-.5v1.8M67.5 166.4v3.5M67.5 174v3.5"/>
<path d="M67.5 176.3h.4M67.5 167.6h.4M67.5 169.9l.4 .4M67.5 175.9l.4 .4M67.9 167.6v2.7M67.9 173.6v2.7M67.9 173.6l-.4 .4M67.9 167.6l-.4 .4M114.8 177.2l-.4 1.6-.7-.4zM114.8 174.4h.6M114.8 169.5h.6M114.8 177.2l-2.9 5.4h-2.4"/>
<path d="M115.4 165.9h13.3v1.3h-1.5v.7M118.1 165.9l-1.5-.9a.76 .76 0 0 0-1.2 .6v12.7a.76 .76 0 0 0 1.2 .6l1.5-1M120.3 165.9l.3-.6 .3-1.9-.6-.1-.3 1.9a.69 .69 0 0 1-1.1 .5l-2-1.2a1.37 1.37 0 0 0-2.1 1.1v12.7a1.37 1.37 0 0 0 2.1 1.1l2-1.2a.69 .69 0 0 1 1.1 .5l.3 1.9 .6-.1-.3-1.9-.3-.7M120.5 177.9h.1M121.6 177.9h.1M123.4 177.9h.1M123.8 177.9h.1M124.1 177.9h.1M127.2 165.9v12M127.2 170.8h1.1v2.3h-1.1M127.2 176v.7h1.5v1.2h-13.3M127.2 176.2h.9a.76 .76 0 0 1 .8 .7v4.4l-.3 .3h-.3v-3.7"/>
<path d="M128.3 165.9v-3.6h.3l.3 .3v4.4a.76 .76 0 0 1-.8 .7h-.9M185.7 176.8h15.3M35.8 180.6v1h1.5v-1M41.8 180.6v1h1.5v-1M86.2 194h8"/>
<circle cx="39.5" cy="33.3" r="4.5"/>
<circle cx="39.5" cy="91.5" r="8.2"/>
</g>
<path d="M2.6 53.9h150" fill="none" stroke="#c0c0c0" stroke-width=".18" stroke-dasharray="1.3 .6" stroke-dashoffset="-.1" stroke-linecap="butt"/>
<path d="M211.1 174.7v38.1M173.9 193.9h101.1M211.1 208h63.9M211.1 200.6h63.9M253.3 208v4.8" fill="none" stroke="#c0c0c0" stroke-width=".18"/>
<path d="M2.6 11.3h30.8" fill="none" stroke="#c0c0c0" stroke-width=".25"/>
<path d="M2.6 2.4h272.4v210.4h-272.4zM33.4 2.4v8.9M152.6 2.4v172.3h122.4M152.6 53.9h122.4M2.6 135.1h150M173.9 174.7v38.1" fill="none" stroke="#c0c0c0" stroke-width=".35"/>
<g fill="none" stroke="#f0f" stroke-width=".18">
<path d="M8.7 19.2l1.6-.4v.8zM8.7 18.2v11.1M8.7 19.2h6.7M28.3 19.2h6.7M33.4 18.8l1.6 .4-1.6 .4zM35 18.2v14.1M76.2 19.5h-2.4v9.3M91.4 18.2h-.4v2.7h.4M104.2 18.2h.4v2.7h-.4M233 16.2h-.4v2.7h.4M239.1 16.2h.4v2.7h-.4M242.3 19.2h2.4v5.1"/>
<path d="M8.7 37.3v7.4M40.5 28.8h34.4M70.4 37.3v7.4M71.4 30.3h3.5M73.5 27.2h.7l-.4 1.6zM73.8 30.3l.4 1.6h-.7zM73.8 30.3v3.8M93.4 32l-1 2.6M100.9 31.9h-.5v2.8h.5M101.3 28.8h12.7M101.3 37.8h12.7M101.9 27.2h.8l-.4 1.6z"/>
<path d="M102.3 37.8l.4 1.6h-.8zM102.3 25v3.8M102.3 37.8v3.8M106.9 31.9h.4v2.8h-.4M111.2 21.8h3.8M113.4 21.4l1.6 .4-1.6 .4zM115 20.8v7M128.9 21.8l1.6-.4v.8zM128.9 20.8v5.1M128.9 21.8h4M141.3 20.4h-.4v2.8h.4M147.4 20.4h.4v2.8h-.4"/>
<path d="M165.6 32.3h3.8M167.8 31.9l1.6 .4-1.6 .4zM169.4 29.4v3.9M213.5 32.3l1.6-.4v.8zM213.5 29.4v3.9M213.5 32.3h3.8M233.8 33.6l-1 2.5M241.2 33.5h-.4v2.7h.4M243.7 24.3h3.4M243.7 26.7h12M244.3 22.7h.8l-.4 1.6zM244.7 26.7l.4 1.6h-.8z"/>
<path d="M244.7 26.7v3.9M247.2 33.5h.4v2.7h-.4M250.4 36.5h6.1M255 36.1l1.5 .4-1.5 .4zM256.5 27.6v9.9M258.4 36.5l1.6-.4v.8zM258.4 27.6v9.9M258.4 36.5h3.9M8.7 43.7l1.6-.4v.8zM8.7 43.7h25M45.3 43.7h25.1M68.8 43.3l1.6 .4-1.6 .4z"/>
<path d="M8.7 69.2l1.6-.4v.8zM8.7 68.2v16.3M8.7 69.2h4.7M26.5 69.2h4.8M29.7 68.8l1.6 .4-1.6 .4zM31.3 68.2v22.3M76.4 74.9h-2.4v8.4M91.5 73.6h-.4v2.7h.4M104.3 73.6h.4v2.7h-.4M111.2 77.1h3.8M113.4 76.7l1.6 .4-1.6 .4zM115 76.1v6.2"/>
<path d="M128.9 77.1l1.6-.4v.8zM128.9 76.1v5M128.9 77.1h5.4M142.7 75.7h-.4v2.7h.4M148.8 75.7h.4v2.7h-.4M154 64.2h3.9M156.3 63.8l1.6 .4-1.6 .4zM157.9 63.1v16.4M173.5 72.8h3.8M175.7 72.4l1.6 .4-1.6 .4zM177.3 64.2l1.5-.4v.8zM177.3 63.1v13.7"/>
<path d="M177.3 64.2h4.8M188.3 69.9h-.4v2.7h.4M194.3 69.9h.5v2.7h-.5M200.1 72.8l1.6-.4v.8zM200.1 71.8v5M200.1 72.8h3.8M230.8 65.9h-.4v4.3h.4M242.3 77.8h10.1M242.9 76.2h.8l-.4 1.6zM243.1 65.9h.4v4.3h-.4M243.3 74v3.8M246.3 68h7.1"/>
<path d="M251.9 67.6l1.5 .4-1.5 .4zM253.4 67v9.8M270.7 68l1.6-.4v.8zM270.7 67v9.1M270.7 68h3.8M8.7 98.6v8.1M40.5 83.3h34.5M70.4 98.6v8.1M71.4 85.6h3.6M73.6 81.7h.8l-.4 1.6zM74 85.6l.4 1.5h-.8zM74 85.6v3.8"/>
<path d="M86.9 90.2l-1 2.6M94.3 90.2h-.4v2.7h.4M94.8 83.3h19.2M94.8 99.8h19.2M95.4 98.2h.8l-.4 1.6zM95.8 83.3l.4 1.6h-.8zM95.8 83.3v6.7M95.8 93.1v6.7M100.4 90.2h.4v2.7h-.4M157.9 99.5l1.5-.4v.8zM157.9 87.5v13.1M157.9 99.5h25.2"/>
<path d="M194.3 99.5h25.2M218 99.1l1.5 .4-1.5 .4zM219.5 87.5v13.1M242.3 89.2h10.1M242.9 80.6h-.4v2.7h.4M243.3 89.2l.4 1.6h-.8zM243.3 89.2v3.8M249 80.6h.4v2.7h-.4M8.7 105.7l1.6-.4v.8zM8.7 105.7h24.6M45.7 105.7h24.7M68.8 105.3l1.6 .4-1.6 .4z"/>
<path d="M154 111.1h3.9M156.3 110.7l1.6 .4-1.6 .4zM157.9 110.1v16.3M173.7 118.5l1.6-.4v.8zM173.7 111.1l1.6-.4v.8zM173.7 110.1v13.8M173.7 118.5h5.4M173.7 111.1h6.6M187.6 115.5h-.4v2.7h.4M195.1 115.5h.4v2.7h-.4M198.3 118.5h5.4M202.1 118.1l1.6 .4-1.6 .4z"/>
<path d="M203.7 117.5v6.4M233.7 114.4h-.4v4.3h.4M246.1 114.4h.4v4.3h-.4M249.3 116.5h4.1M251.9 116.1l1.5 .4-1.5 .4zM253.4 115.5v8.4M270.7 116.5l1.6-.4v.8zM270.7 115.5v7.6M270.7 116.5h3.8M243.9 124.9h8.5M244.5 130.5h-.4v2.7h.4M244.9 124.9l.4 1.6h-.8z"/>
<path d="M244.9 124.9v5.4M244.9 136.6v5.4M250.6 130.5h.4v2.7h-.4M4.9 144.4h3.8M7.1 144l1.6 .4-1.6 .4zM8.7 143.4v21.5M27.1 155.5h3.8M29.4 155.1l1.5 .4-1.5 .4zM30.9 144.4l1.6-.4v.8zM30.9 143.4v19.8M30.9 144.4h5.4M39.1 152.6h-.4v2.7h.4"/>
<path d="M45.2 152.6h.4v2.7h-.4M48.1 155.5l1.6-.4v.8zM48.1 154.5v8.7M48.1 155.5h3.8M111 156.1h3.8M113.2 155.7l1.6 .4-1.6 .4zM114.8 155.1v9.5M121.4 154.8h-.4v2.7h.4M127.5 154.8h.4v2.7h-.4M128.9 156.1l1.6-.4v.8zM128.9 155.1v6.4M128.9 156.1h3.8"/>
<path d="M157.9 151.8l1.5-.4v.8zM157.9 140.5v12.3M157.9 151.8h25.2M194.3 151.8h25.2M218 151.4l1.5 .4-1.5 .4zM219.5 140.5v12.3M243.9 142h8.5M244.5 140.5h.8l-.4 1.5zM8.7 179v12.3M70.4 179v12.3M8.7 190.3l1.6-.4v.8zM8.7 190.3h25.2"/>
<path d="M45.1 190.3h25.3M68.8 189.9l1.6 .4-1.6 .4z"/>
<circle cx="92.9" cy="33.3" r=".9"/>
<circle cx="233.3" cy="34.8" r=".9"/>
<circle cx="86.4" cy="91.5" r=".9"/>
</g>
<path d="M169.4 22.9v4.4" fill="none" stroke="#000" stroke-width=".18" stroke-dasharray="15.2 1.3 1.3 1.3" stroke-dashoffset="14.9" stroke-linecap="butt"/>
<path d="M169.4 27.3v-3.6M213.5 27.3v-3.6" fill="none" stroke="#000" stroke-width=".18" stroke-dasharray="15.2 1.3 1.3 1.3" stroke-linecap="butt"/>
<path d="M190.6 8.3l2 2.6M192.6 10.9l-4 4M193.2 8.3l2 2.6M195.2 10.9l-4 4M188.6 24.2l2 2.7M191.2 24.2l2 2.7M192.6 20.2l-4 4M195.2 20.2l-4 4" fill="none" stroke="#000" stroke-width=".25" stroke-dasharray="6.3 1.3 1.3 1.3 1.3 1.3" stroke-linecap="butt"/>
<path d="M188.6 14.9l4 5.3M191.2 14.9l4 5.3" fill="none" stroke="#000" stroke-width=".25" stroke-dasharray="6.3 1.3 1.3 1.3 1.3 1.3" stroke-dashoffset="3.3" stroke-linecap="butt"/>
<path d="M39.8 27.2l.7 .2-.7 1.4zM41 81.8l.8 .2-.7 1.5zM114.8 177.2l-.4 1.6-.7-.4zM206.1 9.3l.6 .5-1.3 1zM195.1 142l1.3 .9-.5 .6zM191.2 89.2l1.3 1-.6 .5z" fill="#000"/>
<path d="M8.7 43.7l1.6-.4v.8zM68.8 43.3l1.6 .4-1.6 .4zM8.7 19.2l1.6-.4v.8zM33.4 18.8l1.6 .4-1.6 .4zM73.8 30.3l.4 1.6h-.7zM73.5 27.2h.7l-.4 1.6zM128.9 21.8l1.6-.4v.8zM113.4 21.4l1.6 .4-1.6 .4zM101.9 27.2h.8l-.4 1.6zM102.3 37.8l.4 1.6h-.8zM8.7 105.7l1.6-.4v.8zM68.8 105.3l1.6 .4-1.6 .4zM8.7 69.2l1.6-.4v.8zM29.7 68.8l1.6 .4-1.6 .4zM74 85.6l.4 1.5h-.8zM73.6 81.7h.8l-.4 1.6zM128.9 77.1l1.6-.4v.8zM113.4 76.7l1.6 .4-1.6 .4zM95.8 83.3l.4 1.6h-.8zM95.4 98.2h.8l-.4 1.6zM29.4 155.1l1.5 .4-1.5 .4zM48.1 155.5l1.6-.4v.8zM8.7 190.3l1.6-.4v.8zM68.8 189.9l1.6 .4-1.6 .4zM7.1 144l1.6 .4-1.6 .4zM30.9 144.4l1.6-.4v.8zM128.9 156.1l1.6-.4v.8zM113.2 155.7l1.6 .4-1.6 .4zM213.5 32.3l1.6-.4v.8zM167.8 31.9l1.6 .4-1.6 .4zM244.3 22.7h.8l-.4 1.6zM244.7 26.7l.4 1.6h-.8zM258.4 36.5l1.6-.4v.8zM255 36.1l1.5 .4-1.5 .4zM173.7 118.5l1.6-.4v.8zM202.1 118.1l1.6 .4-1.6 .4zM157.9 151.8l1.5-.4v.8zM218 151.4l1.5 .4-1.5 .4zM156.3 110.7l1.6 .4-1.6 .4zM173.7 111.1l1.6-.4v.8zM270.7 116.5l1.6-.4v.8zM251.9 116.1l1.5 .4-1.5 .4zM244.9 124.9l.4 1.6h-.8zM244.5 140.5h.8l-.4 1.5zM175.7 72.4l1.6 .4-1.6 .4zM200.1 72.8l1.6-.4v.8zM157.9 99.5l1.5-.4v.8zM218 99.1l1.5 .4-1.5 .4zM156.3 63.8l1.6 .4-1.6 .4zM177.3 64.2l1.5-.4v.8zM270.7 68l1.6-.4v.8zM251.9 67.6l1.5 .4-1.5 .4zM242.9 76.2h.8l-.4 1.6zM243.3 89.2l.4 1.6h-.8z" fill="#f0f"/>
<text font-size="4.1" x="5.3" y="8.5">REVISION CZ</text>
<text font-size="3.9" x="212.1" y="206.5">MMS-1XX-02-XXX-XX-XX-XX-X-XX</text>
<g font-size="3.4">
<text x="213.9" y="41">FIG 4</text>
<text x="75.9" y="49">-SV-K</text>
<text x="229" y="101.6">-SV-P</text>
<text x="75.5" y="113">-DV-K</text>
<text x="79.3" y="120.6">FIG 6</text>
<text x="229.1" y="153.6">-DV-P</text>
<text x="215.6" y="159.5">FIG 5</text>
<text x="86.2" y="193.7">FIG 7</text>
</g>
<text font-size="3" x="218.9" y="211.4">BRATCHER 04/01/1994</text>
<g font-size="2.8">
<text x="184.7" y="51.9">(DIFFERENT AS SHOWN, OTHERWISE SAME AS FIG 1)</text>
<text x="50.1" y="131.5">(DIFFERENT AS SHOWN, OTHERWISE SAME AS FIG 1)</text>
<text x="186.3" y="170.5">(DIFFERENT AS SHOWN, OTHERWISE SAME AS FIG 1)</text>
<text x="57" y="204.6">(DIFFERENT AS SHOWN, OTHERWISE SAME AS FIG 1)</text>
</g>
<g font-size="2.7">
<text x="213.2" y="5.4">MMS-40-D-V40</text>
<text x="72.2" y="6.5">&quot;R&quot; = USED MEASURED DIMENSION</text>
<text x="72.2" y="9.3">&quot;S&quot; = (&quot;R&quot; - .118[3.00]) / 2</text>
<text x="45.3" y="18.1">K-DOT-.118-.219-.005</text>
<text x="199.8" y="43.8">-A: MOLDED ALIGNMENT PIN</text>
<text x="201.9" y="46.4">ONLY AVAILABLE ON -DV</text>
<text x="197.3" y="49.1">(MMS-140-02-XXX-DV-A SHOWN)</text>
<text x="74.8" y="59.5">&quot;M&quot; = USED MEASURED DIMENSION</text>
<text x="204.9" y="58.4">&quot;L&quot; = (No OF POSITIONS x .07874[2.0000]) + .022[0.56]</text>
<text x="74.8" y="62.3">&quot;P&quot; = (&quot;M&quot; - .2165[5.50]) / 2</text>
<text x="46.7" y="71.3">K-DOT-.217-.313-.005</text>
<text x="197.9" y="94.9">PPP-09</text>
<text x="68.3" y="123.4">-K: POLYIMIDE FILM PAD</text>
<text x="63.1" y="128.7">(MMS-140-02-XXX-XV-K SHOWN)</text>
<text x="63.5" y="126.1">ONLY AVAILABLE ON -SV &amp; -DV</text>
<text x="74.9" y="140.3">&quot;L&quot; = (No OF POSITIONS x .07874[2.0000]) + .022[0.56]</text>
<text x="204" y="149.8">PPP-03</text>
<text x="199.3" y="167.7">(MMS-140-02-XXX-XV-P SHOWN)</text>
<text x="199.7" y="165">ONLY AVAILABLE ON -SV &amp; -DV</text>
<text x="205.6" y="162.3">-P: PICK &amp; PLACE PAD</text>
<text x="99.8" y="183.7">LMP-03</text>
<text x="71.3" y="196.5">-M: METAL PICK &amp; PLACE PAD</text>
<text x="69.4" y="201.8">(MMS-140-02-XXX-DV-M SHOWN)</text>
<text x="74.2" y="199.2">ONLY AVAILABLE ON -DV</text>
<text x="212.4" y="211.5">BY:</text>
<text x="255" y="211.4">SHEET 3 OF 4</text>
</g>
<g font-size="2.7" fill="#f0f">
<text x="17" y="20.2">&quot;S&quot;±.020</text>
<text x="78.2" y="20.6">.019±.020</text>
<text x="91.8" y="20.6">0.49±0.51</text>
<text x="134.9" y="22.8">.182</text>
<text x="141.7" y="22.8">4.62</text>
<text x="226.6" y="18.6">.032</text>
<text x="231.6" y="21.8">REF</text>
<text x="233.4" y="18.6">0.81</text>
<text x="94.4" y="34.3">.118</text>
<text x="101.3" y="34.3">3.00</text>
<text x="108.9" y="34.3">REF</text>
<text x="169.9" y="33.3">(No OF POS - 2) x .07874[2.0000])</text>
<text x="234.7" y="35.9">.025</text>
<text x="241.6" y="35.9">0.64</text>
<text x="238.3" y="39.1">REF</text>
<text x="35.3" y="44.7">&quot;R&quot; REF</text>
<text x="183.7" y="65.2">((&quot;L&quot;/2) - .150[3.81])±.020[0.51]</text>
<text x="15" y="70.2">&quot;P&quot;±.020</text>
<text x="219.2" y="69">.227</text>
<text x="231.2" y="69">5.77</text>
<text x="78.4" y="75.9">.030±.020</text>
<text x="91.9" y="75.9">0.75±0.51</text>
<text x="181.8" y="72.3">.300</text>
<text x="186.9" y="75.4">REF</text>
<text x="188.7" y="72.3">7.62</text>
<text x="136.2" y="78.1">.182</text>
<text x="143.1" y="78.1">4.62</text>
<text x="236.5" y="82.9">.150</text>
<text x="243.3" y="82.9">3.81</text>
<text x="241.5" y="86.1">REF</text>
<text x="87.9" y="92.6">.217</text>
<text x="94.7" y="92.6">5.50</text>
<text x="102.3" y="92.6">REF</text>
<text x="184.7" y="100.5">&quot;L&quot; REF</text>
<text x="34.9" y="106.7">&quot;M&quot; REF</text>
<text x="181.9" y="112.1">((&quot;L&quot;/2) - .197[5.00])±.020[0.51]</text>
<text x="181.1" y="117.9">.394</text>
<text x="188" y="117.9">10.01</text>
<text x="222.1" y="117.5">.227</text>
<text x="234.1" y="117.5">5.77</text>
<text x="186.9" y="121.1">REF</text>
<text x="238.1" y="132.9">.225</text>
<text x="243.1" y="136.1">REF</text>
<text x="244.9" y="132.9">5.72</text>
<text x="37.9" y="145.4">((&quot;L&quot;/2) - .1125[2.858])±.020[0.51]</text>
<text x="32.7" y="154.9">.225</text>
<text x="39.5" y="154.9">5.72</text>
<text x="184.7" y="152.8">&quot;L&quot; REF</text>
<text x="37.7" y="158.1">REF</text>
<text x="115" y="157.1">.185</text>
<text x="121.8" y="157.1">4.70</text>
<text x="35.5" y="191.3">&quot;L&quot; REF</text>
</g>
<text font-size="2.4" x="214.4" y="199.8">2mm SURFACE MOUNT BOX CONNECTOR STRIP ASM</text>
<g font-size="2" fill="#f0f">
<text x="224.4" y="67.6">+.006</text>
<text x="224.7" y="70">-.004</text>
<text x="236.4" y="67.6">+0.152</text>
<text x="236.7" y="70">-0.102</text>
<text x="227.4" y="116.1">+.006</text>
<text x="227.7" y="118.5">-.004</text>
<text x="239.4" y="116.1">+0.152</text>
<text x="239.7" y="118.5">-0.102</text>
</g>
<g font-size="1.9">
<text x="222.9" y="188.6">520 PARK EAST BLVD, NEW ALBANY, IN 47150</text>
<text x="222.9" y="191">PHONE: 812-944-6733</text>
<text x="245.5" y="191">FAX: 812-948-5047</text>
<text x="222.9" y="193.4">e-Mail</text>
<text x="230" y="193.4">info@SAMTEC.com</text>
<text x="251.1" y="193.4">code 55322</text>
</g>
<g font-size="1.8">
<text x="212.3" y="196.4">DESCRIPTION:</text>
<text x="212.4" y="202.9">DWG. NO.</text>
</g>
<g font-size="1.7">
<text x="177.7" y="177">*</text>
<text x="185.7" y="176.6">PROPRIETARY NOTE</text>
<text x="207.9" y="177">*</text>
<text x="181.7" y="198.3">DO NOT SCALE DRAWING</text>
<text x="186.2" y="204.3">SHEET SCALE: 3:1</text>
<text x="105.2" y="211.5">c:\enterprisevault\DWG\MISC\MKTG\MMS-1XX-02-XXX-XX-XX-XX-X-XX-MKT.SLDDRW</text>
</g>
<g font-size="1.4" fill="#1f497d">
<text x="177" y="178.6">THIS DOCUMENT CONTAINS CONFIDENTIAL AND</text>
<text x="177" y="180.4">PROPRIETARY INFORMATION AND ALL DESIGN,</text>
<text x="177" y="182.2">MANUFACTURING, REPRODUCTION, USE, PATENT RIGHTS</text>
<text x="177" y="184">AND SALES RIGHTS ARE EXPRESSLY RESERVED BY SAMTEC,</text>
<text x="177" y="185.8">INC. THIS DOCUMENT SHALL NOT BE DISCLOSED, IN WHOLE</text>
<text x="177" y="187.6">OR PART, TO ANY UNAUTHORIZED PERSON OR ENTITY NOR</text>
<text x="177" y="189.4">REPRODUCED, TRANSFERRED OR INCORPORATED IN ANY</text>
<text x="177" y="191.2">OTHER PROJECT IN ANY MANNER WITHOUT THE EXPRESS</text>
<text x="177" y="193">WRITTEN CONSENT OF SAMTEC, INC.</text>
</g>
</svg>
